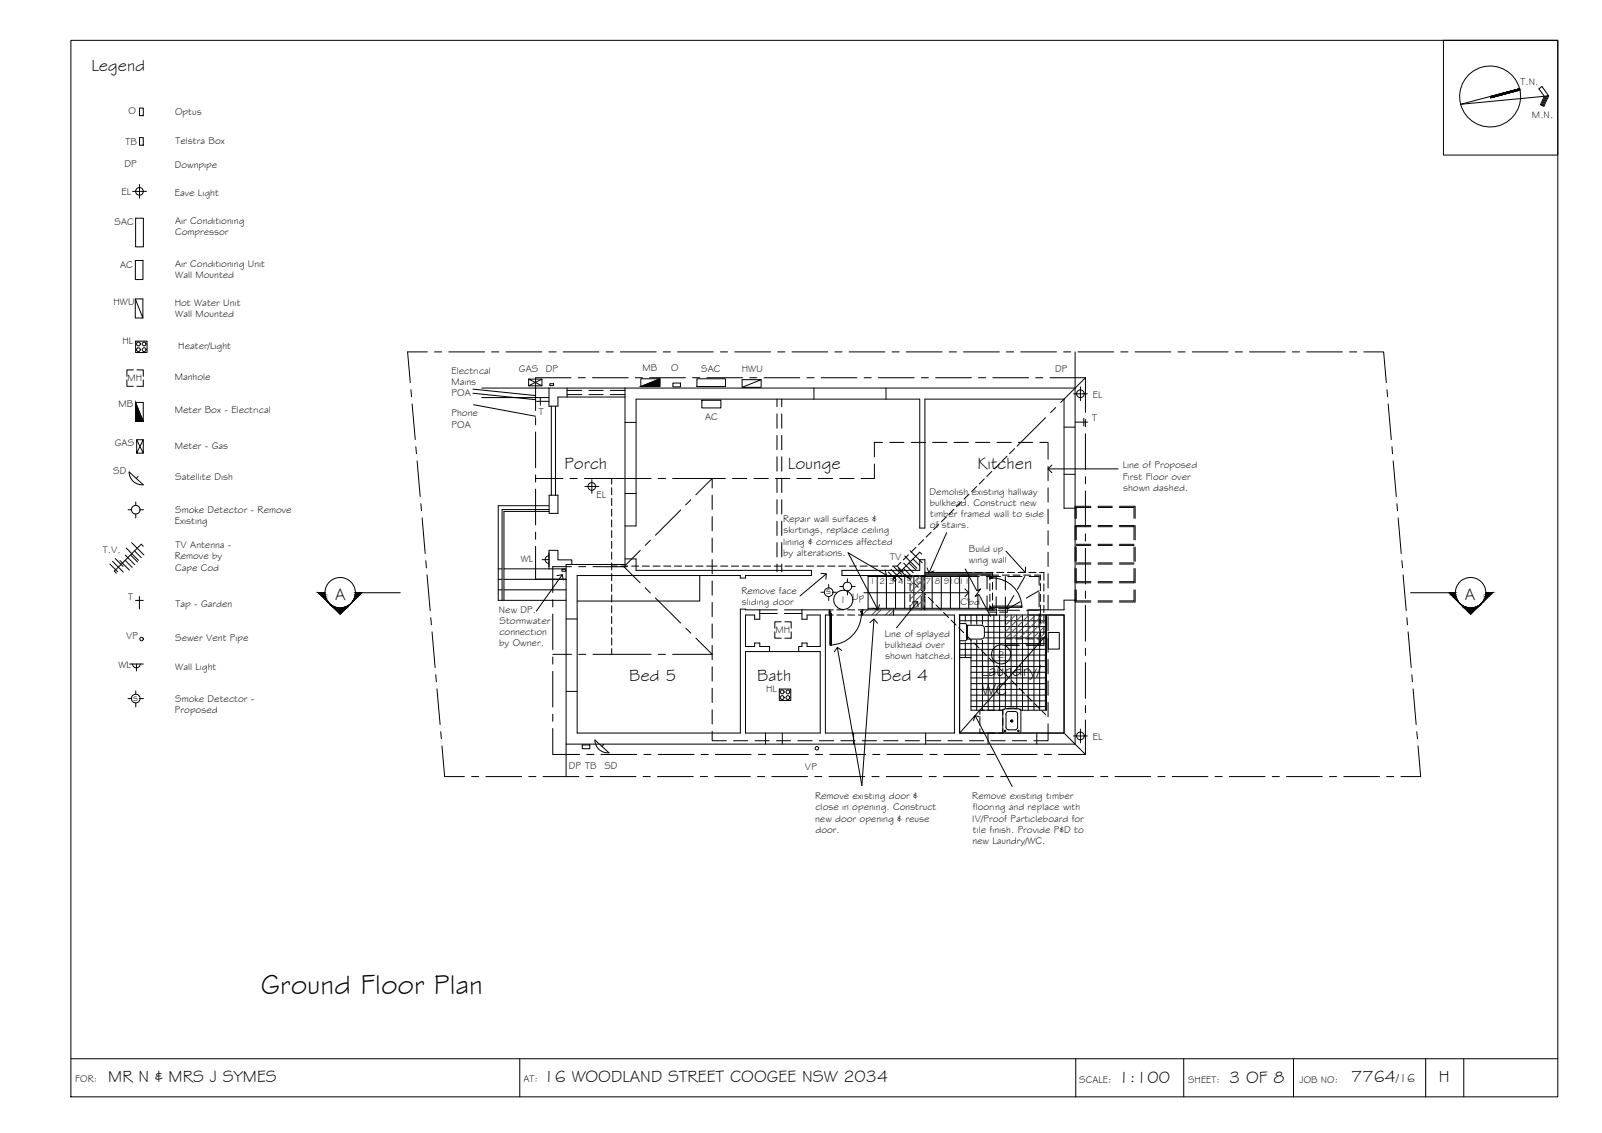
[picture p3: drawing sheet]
<svg xmlns="http://www.w3.org/2000/svg" width="420mm" height="297mm" viewBox="0 0 420 297" stroke-linecap="round" stroke-linejoin="round" font-family="sans-serif">
<!-- layer: TILES -->
<g fill="none" stroke="#000" stroke-width=".26">
<path d="M251.6 162.7h22.8M251.6 164.2h22.9M251.7 165.7h22.8M251.7 167.2h22.8M251.7 168.7h22.8M251.7 170.2h22.8M251.7 171.7h22.8M251.7 161.2h27.4v31h-27.4zM251.7 161.2v11.2M253.2 161.2v11.2M254.7 173.2h19.8M254.7 174.7h19.8"/>
<path d="M254.7 176.2h19.8M254.7 177.7h19.8M254.7 179.2h19.8M254.7 161.2v11.2M256.2 161.2v25M257.7 161.2v25M259.2 161.2v25M260.7 161.2v25M262.2 161.2v25M263.7 161.2v25M265.2 161.2v25M266.7 161.2v25"/>
<path d="M268.2 161.2v25M269.7 161.2v25M271.2 161.2v25M272.7 161.2v25M274.2 161.2v25M254.7 180.7h19.8M254.7 182.2h19.8M254.7 183.7h19.8M254.7 185.2h19.8"/>
</g>
<!-- layer: BORDER -->
<g fill="none" stroke="#000" stroke-width=".26">
<path d="M18.6 10.6h390v277h-390zM378.6 10.6h30v30.1h-30zM398.6 23.3l-15.5 4 23.1-2.2-1.8-2.4-.8 .6 1.4 1.9-1 2.2 .9 .5 1.3-2.8M398.7 23.6l-7.8 2M405.3 25.2l-1.1 2.4M405.6 25.2l-1.1 2.5M405.9 25.2l-1.2 2.6M18.6 277.6h390M136.3 277.6v10M282.1 277.6v10M310.5 277.6v10M339.2 277.6v10"/>
<path d="M373.9 277.6v10M383.9 277.6v10"/>
<circle cx="390.8" cy="25.3" r="8"/>
</g>
<!-- layer: SERVICES -->
<g fill="none" stroke="#000" stroke-width=".26">
<path d="M36.6 36.1h1v2h-1zM36.6 28.3h1v2h-1zM34.8 50.2h3.6M35.6 57.2h2v7.5h-2zM36.6 48.4v3.6M35.5 78.4l2 5v-5h-2v5h2M35.5 68.3h2v5h-2zM33.3 99.6v1.7h1.7M35 97h-1.7v1.7M35.6 89.4h3v3h-3zM35.9 97h1.7v1.7M37.6 99.6v1.7h-1.7"/>
<path d="M138.6 99.4l3.5 1.7v-1.7h-3.5v1.7M142.1 99.4l-3.5 1.7h3.5M173.1 99.3h-5v2l5-2v2h-5M182.8 99.3h7.5v2h-7.5zM199.6 99.5v2.1h-5v-2.1h5l-5 2.1M35.5 105.5v5h2.1l-2.1-5h2.1v5M35.8 115.3l1.8 3.5v-3.5M35.8 118.8l1.8-3.5h-1.8v3.5h1.8M124 102l16.5 1.7M124 103.1l16.5 1.7M124.2 106.1l16.3 3M140.7 105.2h3.3"/>
<path d="M141.7 104.2v2M144.2 100.6h1v.5h-1zM176.5 100.4h2v1h-2zM184.1 104.9h5v2h-5zM281.6 103.2h3.6M282 110.7h3.3M283.4 101.4v3.6M284.3 109.7v2M33.6 133.6h.9M33.9 123.7l3.7 3.4a3.4 3.4 0 0 1-3.7-3.4zM35.6 131.6v.9M35.6 134.8v1"/>
<path d="M36.2 124.9l-.5 .5M36.7 133.6h.9M153.4 127.5h3.6M155.2 125.7v3.6M28.8 147.9l2.1 2M29.5 147.2l2.8 2.8M30.2 146.4l2.1 2.1M31.5 147l2.4 2.5M32.8 146.9l1.9 1.9M32.9 145.5l2.5 2.6M33.1 143.7l3.2 3.2M34.2 145.5l1.9 1.8"/>
<path d="M34.5 142.3l3.2 3.2M35.3 144.4l1.7 1.8M35.5 157.4h2.1M36.6 156.4v3.3M37.6 143.2l-.6-.5-7 7 .5 .6M142.2 146.7h1.8M144 145.7a1.01 1.01 0 0 0-1 1 1.01 1.01 0 0 0 1 1M144 144.9v3.6M147.4 149.3h1v.5h-1zM215.3 155.3h.9M217.3 153.3v.8M217.3 156.4v1"/>
<path d="M218.5 155.3h.9M220.2 153.8h.9M222.3 151.8v.8M222.3 154.9v1M223.4 153.8h.9M233 150l2 2M233.7 149.2l2.8 2.9M234.4 148.5l2 2.1M235.6 149.1l2.5 2.4M237 149l1.8 1.8M237 147.6l2.5 2.5M237.3 145.8l3.2 3.2"/>
<path d="M238.4 147.6l1.8 1.8M238.7 144.4l3.2 3.2M239.4 146.5l1.8 1.8M241.8 145.3l-.6-.5-7 7 .5 .6M34 174.1h3.6M34.8 174.1a1.01 1.01 0 0 0 1 1 1.01 1.01 0 0 0 1-1M35.8 174.1v1.8M203.2 165.6v1.7h1.7M204.9 163h-1.7v1.7M205.8 163h1.7v1.7M207.5 165.6v1.7h-1.7M33.6 183.1h.9"/>
<path d="M35.6 181.1v.9M35.6 184.3v1M36.7 183.1h.9M152.7 195.3h2v1h-2zM156 194l3.7 3.4a3.4 3.4 0 0 1-3.7-3.4zM158.4 195.1l-.5 .6M204.4 180.7h3v3h-3zM281.6 192.9h3.6M283.4 191.1v3.6"/>
<circle cx="36.6" cy="50.2" r="1.01"/>
<circle cx="36.3" cy="90.2" r=".5"/>
<circle cx="36.3" cy="91.7" r=".5"/>
<circle cx="37.8" cy="90.2" r=".5"/>
<circle cx="37.8" cy="91.7" r=".5"/>
<circle cx="283.4" cy="103.2" r="1.01"/>
<circle cx="35.6" cy="133.6" r="1.13"/>
<circle cx="155.2" cy="127.5" r="1.01"/>
<circle cx="217.3" cy="155.3" r="1.13"/>
<circle cx="222.2" cy="153.8" r="1.13"/>
<circle cx="37.1" cy="167.5" r=".46"/>
<circle cx="35.6" cy="183.1" r="1.13"/>
<circle cx="205.1" cy="182.9" r=".5"/>
<circle cx="205.1" cy="181.4" r=".5"/>
<circle cx="206.6" cy="181.4" r=".5"/>
<circle cx="206.6" cy="182.9" r=".5"/>
<circle cx="214.2" cy="196.2" r=".46"/>
<circle cx="283.4" cy="192.9" r="1.01"/>
</g>
<!-- layer: EXISTING -->
<g fill="none" stroke="#000" stroke-width=".26">
<path d="M282 92.3v102.8h-133.5M126.4 101.7h155.6M126.4 104.2h17.6M144 101.7v4.8h2.3v-2.4h17.6M144.6 106.5v23.3M145.7 106.5v23.3M148.7 101.7v2.4M163.9 110.7h2.9M163.9 101.7v46.3M213.5 101.7v2.9M232.4 101.7v2.9M279.1 112h2.9"/>
<path d="M144 132.6h-13.3v24.8h17.8M144 133.6h-12.3v23.8M144 134.1h-11.8v23.3M144 129.8h2.3v4.8h-2.3zM163.9 129.4h2.9M279.1 124.3h2.9M282 133.2h-2.9v-28.6h-36.5v33.8h-1.4v-33.8h-74.4v33.3h-2.9M130.7 149.1h1M130.7 151.9h1M130.7 154.6h1M132.2 149.1h16.3M132.2 151.9h16.3"/>
<path d="M132.2 154.6h16.3M144 144.3v4.8M144 144.3h2.3v2.5h3.7v1.2h13.9M163.9 146.5h2.9v3h46v1.4h-17.3v.6h-1.3v-.6h-42.8v41.3h42.8v-32.5h1.3v.2h3.8v2.4h-1.4v-1.1h-2.4v8.3h2.4v-.9h1.4v.9h2.5v1.3M163.9 148h-15.4v55.6M218.6 159.9h-8.3v2.4h1.4v-1.1h3.4v8.3h-3.4v-.9h-1.4v.9h-.8v1.3M219.5 159.9h1.8M220.8 149.5h20.4v-2.8h1.4v4.2h-21.8zM222.3 159.9h1.9M225.1 159.9h1M282 157.3h-2.9v2.6h-9.5v1.3h9.5v31h-27.4v-31h9.6v-1.3h-26.9v1.3h15.9v31h-33.8v-31h2.1M148.5 162.3h2.9"/>
<path d="M195.5 170.8h19.6v21.4h-19.6zM219.5 161.2h1.8M222.3 161.2h1.9M225.1 161.2h1M148.5 181.3h2.9M200.8 192.2v2.9M205.2 192.2v2.9M223.9 192.2v2.9M242.8 192.2v2.9M259.1 192.2v2.9M271.9 192.2v2.9"/>
</g>
<!-- layer: ROOFPLAN EXIST. -->
<g fill="none" stroke="#000" stroke-width=".26">
<path d="M149.8 99h-9.3v8.6M151.6 99h1.9M155.4 99h9.4M166.6 99h1.9M170.4 99h9.4M181.6 99h1.9M185.4 99h9.4M196.6 99h1.9M200.4 99h9.4M211.6 99h1.9M215.4 99h9.4M226.6 99h1.9"/>
<path d="M230.4 99h9.4M241.6 99h1.9M245.4 99h9.4M256.6 99h1.9M260.4 99h9.4M271.6 99h1.9M275.4 99h9.3M284.7 99v9.1M284.7 99l-6.5 6.5M140.5 109.5v1.9M140.5 113.3v9.3M264.1 119.6l-1.3 1.3"/>
<path d="M266.1 117.6l-1.3 1.3M274.2 109.5l-7.5 7.5M276.9 106.8l-1.4 1.4M284.7 110v1.9M284.7 113.7v9.4M140.5 124.5v1.9M140.5 128.2v9.4M140.5 139.5v1.9M140.5 125.4h7.1M149.5 125.4h1.9M153.3 125.4h7.1v1.5M160.4 127.9v1.8"/>
<path d="M160.4 130.7v1.9M160.4 133.5v1.9M160.4 136.3v1.9M160.4 139.1v1.9M244.2 139.5l-1.3 1.3M246.2 137.5l-1.3 1.3M248.2 135.5l-1.3 1.3M250.2 133.5l-1.3 1.3M252.2 131.5l-1.3 1.4M254.2 129.6l-1.4 1.3M256.1 127.6l-1.3 1.3M258.1 125.6l-1.3 1.3"/>
<path d="M260.1 123.6l-1.3 1.3M262.1 121.6l-1.3 1.3M284.7 125v1.8M284.7 128.7v9.4M284.7 140v1.9M140.5 143.2v8.6h8M145 157.2v1.9M149.9 148.6h-4.9v6.8M151.8 148.6h1.8M155.5 148.6h4.9M160.4 141.9v1.9M160.4 144.7v1.9"/>
<path d="M160.4 147.5v1.9M160.4 150.4v1.8M160.4 153.2v1.9M160.4 156v1.9M160.4 158.8v1.9M160.4 148.4h1.5M162.8 148.4h1.9M165.6 148.4h1.9M168.5 148.4h1.8M171.3 148.4h1.8M174.1 148.4h1.8M176.9 148.4h1.9"/>
<path d="M179.7 148.4h1.9M182.5 148.4h1.9M185.3 148.4h2.8M189 148.4h1.9M191.8 148.4h1.9M194.6 148.4h1.9M197.4 148.4h1.9M200.3 148.4h1.8M203.1 148.4h1.8M205.9 148.4h1.9M208.7 148.4h1.9M211.5 148.4h1.9"/>
<path d="M214.3 148.4h1.9M217.1 148.4h1.9M219.9 148.4h1.9M222.8 148.4h1.8M225.6 148.4h1.8M228.4 148.4h1.9M231.2 148.4h1.9M235.3 148.4l1.6 1.6M236.3 147.4l-1 1h-1.3M237.5 150.6l1.4 1.4M238.3 145.5l-1.4 1.3M239.5 152.6l1.3 1.4"/>
<path d="M240.2 143.5l-1.3 1.3M241.5 154.6l1.3 1.3M242.2 141.5l-1.3 1.3M243.5 156.6l1.3 1.3M245.5 158.6l1.3 1.3M284.7 143.7v9.4M284.7 155v1.9M284.7 158.7v9.4M145 161v9.4M145 172.2v1.9M145 176v9.4M145 171.5h4.9"/>
<path d="M151.8 171.5h1.8M160.4 161.6v1.9M160.4 164.4v1.9M160.4 167.2v1.9M160.4 170v1.5h-4.9M247.5 160.6l1.3 1.3M249.5 162.6l1.3 1.3M251.4 164.6l1.4 1.3M253.4 166.6l1.3 1.3M255.4 168.5l1.3 1.4M257.4 170.5l1.3 1.3M259.4 172.5l1.3 1.3"/>
<path d="M261.4 174.5l1.3 1.3M263.4 176.5l1.3 1.3M265.4 178.5l1.3 1.3M284.7 170v1.8M284.7 173.7v9.4M145 187.2v1.9M145 191v6.8h7M153.9 197.8h1.9M157.6 197.8h9.4M168.9 197.8h1.9M172.6 197.8h9.4M183.9 197.8h1.9"/>
<path d="M187.6 197.8h9.4M198.9 197.8h1.9M202.6 197.8h9.4M213.9 197.8h1.9M217.6 197.8h9.4M228.9 197.8h1.9M232.6 197.8h9.4M243.9 197.8h1.9M247.6 197.8h9.4M258.9 197.8h1.9M262.6 197.8h9.4M267.3 180.5l1.4 1.3"/>
<path d="M269.3 182.4l1.4 1.4M271.3 184.4l1.4 1.4M273.3 186.4l11.4 11.4M273.9 197.8h1.9M277.6 197.8h7.1M284.7 185v1.9M284.7 188.7v9.1"/>
</g>
<!-- layer: HATCH -->
<g fill="#545454" stroke="#545454" stroke-width=".26">
<path d="M242.6 150.1l11.4 .7-.4-.7zM242.6 150.1l11.4 .7h-11.4z"/>
<path d="M253.6 150.1l6.7 .7v-.7zM253.6 150.1l6.7 .7h-6.3z"/>
<path d="M259.6 150.8l.7 .3v-.3zM259.6 150.8l.7 .3h-.7z"/>
<path d="M259.6 151.1l.7 .2v-.2zM259.6 151.1l.7 .2h-.7z"/>
</g>
<g fill="none" stroke="#545454" stroke-width=".26">
<path d="M226.5 159.9l-.4 .3M227.5 159.9l-1.4 1.3M230 159.9l-1.3 1.3M231 159.9l-1.3 1.3M233.6 159.9l-1.4 1.3M239.6 150.9l-.9 .9M241.4 150.9l-2.7 2.7M242.4 151.6l-3.7 3.8M242.4 153.4l-3.7 3.7M242.4 155.2l-3.7 3.7M242.4 156.9l-2.9 3M242.4 158.7l-1.2 1.2"/>
<path d="M234.4 160.1l-1.2 1.1M264.6 161.2l-.9 1M266.3 161.2l-2.6 2.7M268.1 161.2l-4.4 4.5M269.9 161.2l-6.2 6.2M271.6 161.2l-6.2 6.3M273.4 161.2l-6.2 6.3M273.8 162.7l-4.9 4.8M273.8 164.4l-3.1 3.1M273.8 166.2l-1.3 1.3"/>
</g>
<!-- layer: STAIRS -->
<g fill="none" stroke="#000" stroke-width=".26">
<path d="M227.7 151.1h29.1M227.7 159.5h33.2M227.7 150.9v9M230.1 151.1v8.4M232.5 151.1v8.4M234.9 151.1v8.4M237.3 151.1v8.4M239.7 151.1v8.4M242.1 151.1v8.4M244.5 151.1v8.4M246.9 151.1v8.4M249.3 151.1v8.4"/>
<path d="M251.7 151.1v8.4M254.1 151.1v8.4M256.5 151.1v3.5M256.5 156v3.5M258.7 151.1h3.7M258.9 151.1v3.3M258.9 156.2v3.3M258.9 160h1.9M261.3 151.1v3.5M261.3 156.5v3.4M261.8 160h1.9M261.9 159.5h2.3v1h-2"/>
<path d="M263.7 151.1v3.5M263.7 156.5v7.2M264.2 160h3.2M264.3 151.1h3.8M265.9 156.1l-1.9 3.4M267.5 157.8l-3.3 1.9M268.8 151.1l-2 3.4M269.3 160h3.2M269.9 151.1h2.6v2.3M272.5 155.3v3.8M272.5 154.9l-3.3 1.9M272.9 159.9v3.7"/>
<path d="M259.2 160.5h2M263.7 168.8h3.5M263.7 165.5v3.7h3.6M272.5 166.6v2.2h-3.5M272.5 160.9v3.8M272.9 165.5v3.7h-3.7"/>
</g>
<!-- layer: 0.13 -->
<g fill="none" stroke="#000" stroke-width=".26">
<path d="M148.7 102.4h3.9M148.7 103.5h3.9M154.5 102.4h3.7M154.5 103.5h3.7M160.1 102.4h3.8M160.1 103.5h3.8M203.8 104.6v2M203.8 108.5v3.8M203.8 114.1v3.8M203.8 119.8v3.7M205 104.6v2M205 108.5v3.8"/>
<path d="M205 114.1v3.8M205 119.8v3.7M203.8 125.4v3.7M203.8 131v3.8M203.8 136.6v3.8M205 125.4v3.7M205 131v3.8M205 136.6v3.8M282 137.8v3.7M282.3 138.1h3.8M286.1 132.7h-4.1v3.2M286.1 133h-3.8v2.9"/>
<path d="M286.1 137.8h-3.8v3.7M288 132.7h3.7M288 133h3.7M288 137.8h3.7M288 138.1h3.7M293.6 132.7h4.1v3.2M293.6 133h3.8v2.9M293.6 137.8h3.8v3.7M293.6 138.1h3.8M297.7 137.8v3.7M183.5 150.9v6.7h-32.1M199.3 159.9h4.6"/>
<path d="M203.8 142.3v3.7M203.8 147.9v2M205 142.3v3.7M205 147.9v2M205.7 159.9h4.6M241.6 150.9v3.5M241.6 156.3v3.6M242.6 150.9v3.5M242.6 156.3v3.6M253.1 149.2l3.1 5.7 1-.5-1.4 2 .9-.5 3.1 5.7M260.3 151.5a7.7 7.7 0 0 1 7.7 7.7M282 154.7v3.1h4.1"/>
<path d="M282 143.4v3.8M282 149v3.8M282.3 154.7v2.8h3.8M282.3 143.4v3.8M282.3 149v3.8h3.8M282.3 152.5h3.8M282.3 147.6h3.8M282.3 147.9h3.8M282.3 142.7h3.8M282.3 143h3.8M288 157.8h3.7M288 157.5h3.7"/>
<path d="M288 152.5h3.7M288 152.8h3.7M288 147.6h3.7M288 147.9h3.7M288 142.7h3.7M288 143h3.7M293.6 152.5h3.8M293.6 147.6h3.8M293.6 147.9h3.8M293.6 142.7h3.8M293.6 143h3.8M297.4 154.7v2.8h-3.8"/>
<path d="M297.4 143.4v3.8M297.4 149v3.8h-3.8M297.7 154.7v3.1h-4.1M297.7 143.4v3.8M297.7 149v3.8M199.3 160.8h4.6M205.7 160.8h4.6M217.5 160.2h.4l-.2 .7h-.2zM217.5 160.2v.7M217.7 160.9v8.2h.4v-8.2h-.4h.4v8.2h-.4zM225.8 160.2h.3v.7h-.2zM225.9 160.9a8.2 8.2 0 0 1-8.2 8.2"/>
<path d="M226.1 160.2v.7M279.1 161.2l-27.4 31"/>
</g>
<!-- layer: BOUNDARY -->
<g fill="none" stroke="#000" stroke-width=".26">
<path d="M112.1 92.3h-5.2l.7 8M114 92.3h1.8M117.7 92.3h9.4M129 92.3h1.8M132.7 92.3h9.4M144 92.3h1.8M147.7 92.3h9.4M159 92.3h1.8M162.7 92.3h9.4M174 92.3h1.8M177.7 92.3h9.4M189 92.3h1.8"/>
<path d="M192.7 92.3h9.4M204 92.3h1.8M207.7 92.3h9.4M219 92.3h1.8M222.7 92.3h9.4M234 92.3h1.8M237.7 92.3h9.4M248.9 92.3h1.9M252.7 92.3h9.4M264 92.3h1.8M267.7 92.3h9.4M279 92.3h1.8"/>
<path d="M282.7 92.3h9.4M293.9 92.3h1.9M297.7 92.3h9.4M309 92.3h1.8M312.7 92.3h9.4M324 92.3h1.8M327.7 92.3h9.4M338.9 92.3h1.9M342.7 92.3h9.4M354 92.3h1.8M357.7 92.3h5.2l.7 8M107.8 102.2l.1 1.8"/>
<path d="M108.1 105.9l.8 9.3M109.1 117.1l.1 1.9M363.8 102.2l.1 1.8M364.1 105.9l.8 9.3M365.1 117.1l.1 1.9M109.4 120.8l.8 9.4M110.4 132.1l.1 1.8M110.7 135.8l.8 9.3M365.4 120.8l.8 9.4M366.4 132.1l.1 1.8M366.7 135.8l.8 9.3M111.7 147l.1 1.9"/>
<path d="M112 150.7l.8 9.4M367.7 147l.1 1.9M368 150.7l.8 9.4M113 161.9l.1 1.9M113.3 165.7l.8 9.3M114.3 176.9l.2 1.8M369 161.9l.1 1.9M369.3 165.7l.8 9.3M370.3 176.9l.1 1.8M114.6 180.6l.8 9.4M115.6 191.8l.1 1.9M115.9 195.6l.7 8h5.2"/>
<path d="M370.6 180.6l.8 9.4M371.6 191.8l.2 1.9M371.9 195.6l.7 8h-5.2M123.7 203.6h1.8M127.4 203.6h9.4M138.7 203.6h1.9M142.4 203.6h9.4M153.7 203.6h1.9M157.4 203.6h9.4M168.7 203.6h1.8M172.4 203.6h9.4M183.7 203.6h1.9"/>
<path d="M187.4 203.6h9.4M198.7 203.6h1.9M202.4 203.6h9.4M213.7 203.6h1.8M217.4 203.6h9.4M228.7 203.6h1.9M232.4 203.6h9.4M243.7 203.6h1.9M247.4 203.6h9.4M258.7 203.6h1.8M262.4 203.6h9.4M273.7 203.6h1.9"/>
<path d="M277.4 203.6h9.4M288.7 203.6h1.9M292.4 203.6h9.4M303.7 203.6h1.8M307.4 203.6h9.4M318.7 203.6h1.9M322.4 203.6h9.4M333.7 203.6h1.8M337.4 203.6h9.4M348.7 203.6h1.8M352.4 203.6h9.4M363.7 203.6h1.9"/>
</g>
<!-- layer: SECTION POINT -->
<g fill="#000" stroke="#000" stroke-width=".26">
<path d="M86 157.8l.4 .4zM86.8 158.6l.5 .3zM91.6 158.6l.4-.4zM92.4 157.8l-.4 .4zM382.5 157.8l.4 .4zM382.9 158.2l.4 .4zM387.6 158.9l.6-.3zM388.9 157.8l-.4 .4zM87.6 159.4h3.3l-1.7 1.7zM384.1 159.4h3.3l-1.7 1.7z"/>
<path d="M83.6 155.4l.5 .5h1.1zM83.6 155.4h1.6v.5z"/>
<path d="M84.1 155.9l.5 .5h.8zM84.1 155.9h1.1l.2 .5z"/>
<path d="M84.6 156.4l.5 .5h.4zM84.6 156.4h.8l.1 .5z"/>
<path d="M85.1 156.9l.7 .5zM85.1 156.9h.4l.3 .5z"/>
<path d="M85.6 157.4l.4 .4zM85.6 157.4l.4 .4z"/>
<path d="M87.1 158.9l.2 .2h.5zM87.1 158.9l.7 .2z"/>
<path d="M86.8 158.6l.5 .3zM86.4 158.2l.4 .4z"/>
<path d="M87.3 159.1l1.1 .2zM87.3 159.1l1.1 .2z"/>
<path d="M87.5 159.3l1.4 .1zM87.5 159.3l1.4 .1z"/>
<path d="M89.5 159.4h1.4zM90.1 159.3h.9z"/>
<path d="M90.1 159.3h.9l-.4-.2zM90.6 159.1h.5l-.1 .2z"/>
<path d="M90.6 159.1h.5v-.2zM91.1 158.9h.3l-.3 .2z"/>
<path d="M91.1 158.9l.5-.3zM91.6 158.6l-.2 .3z"/>
<path d="M92.7 157.4l-.3 .4zM92.7 157.4h.2l-.5 .4z"/>
<path d="M92.9 156.9l-.2 .5h.2zM92.9 156.9h.4l-.4 .5z"/>
<path d="M93.1 156.4l-.2 .5h.4zM93.1 156.4h.7l-.5 .5z"/>
<path d="M93.2 155.9l-.1 .5h.7zM93.2 155.9h1.1l-.5 .5z"/>
<path d="M93.2 155.4v.5h1.1zM93.2 155.4h1.7l-.6 .5z"/>
<path d="M380.6 155.9l1.1-.5v.5zM380.1 155.4l.5 .5 1.1-.5z"/>
<path d="M381.1 156.4l.6-.5 .2 .5zM380.6 155.9l.5 .5 .6-.5z"/>
<path d="M381.9 156.4l.1 .5h-.4zM381.1 156.4l.5 .5 .3-.5z"/>
<path d="M382 156.9l.3 .5h-.2zM381.6 156.9l.5 .5-.1-.5z"/>
<path d="M382.3 157.4l.3 .4zM382.1 157.4l.4 .4-.2-.4z"/>
<path d="M383.3 158.6l.5 .3zM383.3 158.6l.3 .3z"/>
<path d="M383.8 158.9l.5 .2h-.5zM383.6 158.9l.2 .2v-.2z"/>
<path d="M384 159.3l.3-.2 .6 .2zM383.8 159.1l.2 .2 .3-.2z"/>
<path d="M384.1 159.4h1.3zM384 159.3h.9z"/>
<path d="M386 159.4l1.5-.1zM386 159.4l1.5-.1z"/>
<path d="M386.6 159.3l1-.2zM386.6 159.3l1-.2z"/>
<path d="M387.1 159.1l.8-.2-.3 .2zM387.1 159.1l.8-.2z"/>
<path d="M387.6 158.9l.6-.3zM388.1 158.6l.4-.4z"/>
<path d="M388.9 157.8l.5-.4zM389.2 157.4l-.3 .4 .5-.4z"/>
<path d="M389.2 157.4l.6-.5zM389.4 156.9l-.2 .5 .6-.5z"/>
<path d="M389.4 156.9l.9-.5-.5 .5zM389.6 156.4l-.2 .5 .9-.5z"/>
<path d="M389.6 156.4l1.2-.5-.5 .5zM389.7 155.9l-.1 .5 1.2-.5z"/>
<path d="M389.7 155.9l1.7-.5-.6 .5zM389.7 155.4v.5l1.7-.5z"/>
</g>
<g fill="none" stroke="#000" stroke-width=".26">
<path d="M85.2 155.4h-1.6l5.6 5.7 5.7-5.7M93.2 155.4h11.8M370 155.4h11.7M380.1 155.4l5.6 5.7 5.7-5.7h-1.7"/>
<circle cx="89.2" cy="155.4" r="4"/>
<circle cx="385.7" cy="155.4" r="4"/>
</g>
<!-- layer: 0 -->
<g fill="none" stroke="#000" stroke-width=".26">
<path d="M248.3 139.7l-4.6 10.5M274.9 122.9h18.4M275.9 121.9l-1 1 1 1M146.1 150.9l1.4-.2 .2 1.4M147.5 150.7l-6.8 9.5M215.3 150.3l1.4 .1-.1 1.5M216.7 150.4l-6.9 5.8M226.6 155.4h27.5M230.7 158.5l-.4 1.4-1.4-.4M232.1 149.4l.4 1.4-1.4 .3M232.5 150.8l-10.1-5.9 7.9 15M239.3 157.9l1.4-.2 .1 1.4"/>
<path d="M240.7 157.7l-5.6 6.9M243.1 148.9l.6 1.3 1.3-.5M253.1 154.4l1 1-1 1M263.8 144.5l5.1 5.6M269 148.7l-.1 1.4-1.4-.1M220.8 170.5l-1.2-.8-.8 1.2M228.1 163.2l1.1-.9 .9 1.1M229.2 162.3l-3.2 43.6-6.4-36.2M255.7 187.6l9.8 18.6M257.1 188l-1.4-.4-.4 1.3"/>
</g>
<!-- layer: SERVICES -->
<path d="M35.5 105.5l2.1 5h-2.1zM168.1 101.3l5-2v2z" fill="#000" stroke="#000" stroke-width=".26"/>
<!-- layer: NEWWORK -->
<path d="M217.5 159.9v1.3M226.1 159.9v1.3" fill="none" stroke="#000" stroke-width=".3"/>
<g fill="none" stroke="#000" stroke-width=".26">
<path d="M231.5 116h-2.2v3.8M233.3 116h3.8M239 116h3.7M244.6 116h3.8M250.2 116h3.8M255.8 116h3.8M261.5 116h3.7M267.1 116h3.8M272.7 116h2.2v4.4M186.8 129.8v3.8M186.8 135.4v3.8M190.2 125.4h-3.4v2.5"/>
<path d="M192.1 125.4h3.8M197.7 125.4h3.8M203.4 125.4h3.7M209 125.4h3.7M214.6 125.4h3.8M220.2 125.4h3.8M229.3 121.7v3.7h-3.4M274.9 122.3v3.7M274.9 127.9v3.7M274.9 133.5v3.8M274.9 139.1v3.8M186.8 141.1v3.7"/>
<path d="M186.8 146.7v3.7M186.8 152.3v3.8M186.8 157.9v3.8M226.1 159.9h8.3M238.7 150.9v1.2M238.7 153v1.9M238.7 155.9v1.8M238.7 158.7v1.2M242.4 150.9v1.2M242.4 153v1.9M242.4 155.9v1.8M242.4 158.7v1.2"/>
<path d="M242.6 150.8h13.8M242.6 150.1h12.2M255.8 150.1h1.8M257.3 150.8h2.3v1.3M258.6 150.1h1.9M259.6 159.4h.7M259.6 151.3h.7M259.6 153v1.9M259.6 155.8v1.9M259.6 158.6v1.3M260.3 150.8h1.6M260.3 150.1v1.6"/>
<path d="M260.3 152.6v1.9M260.3 155.5v1.8M260.3 158.3v1.6M261.4 150.1h1.9M262.9 150.8h1.8M264.2 150.1h1.9M265.7 150.8h1.8M267 150.1h1.9M268.5 150.8h1.8M269.8 150.1h1.9M271.3 150.8h1.6v1.3M272.6 150.1h1.2v2"/>
<path d="M272.9 153v1.9M272.9 155.8v1.9M272.9 158.6v1.3M273.8 153.1v1.9M273.8 155.9v1.9M273.8 158.7v1.9M274.9 144.8v3.7M274.9 150.4v3.7M274.9 156v3.8M186.8 163.6v3.7M186.8 169.2v3.7M186.8 174.8v3.8"/>
<path d="M226.1 161.2h8.3M263.7 166.2v1.3h1.7M263.7 161.2v1.3M263.7 163.4v1.9M266.4 167.5h1.9M269.2 167.5h1.9M272 167.5h1.8M273.8 161.5v1.9M273.8 164.3v1.9M273.8 167.1v2.1h-.9M274.9 161.6v3.8M274.9 167.3v3.7"/>
<path d="M274.9 172.9v3.7M274.9 178.5v3.8M186.8 191.7v2.5h3.7M186.8 180.4v3.8M186.8 186.1v3.7M192.4 194.2h3.7M198 194.2h3.8M203.6 194.2h3.8M209.3 194.2h3.7M214.9 194.2h3.7M220.5 194.2h3.8M226.1 194.2h3.8"/>
<path d="M231.8 194.2h3.7M237.4 194.2h3.7M243 194.2h3.8M248.6 194.2h3.8M254.3 194.2h3.7M259.9 194.2h3.7M265.5 194.2h3.8M267.7 186.2h6.8M274.9 189.8v4.4h-3.8M274.9 184.1v3.8"/>
</g>
<!-- layer: MASK -->
<g fill="#fff" stroke="#fff" stroke-width=".26">
<path d="M260.3 158.9v.3l7.7-.3zM260.3 159.2l7.7-.3v.3z"/>
<path d="M258.2 164.7v2.2zM258.2 164.6v2.3z"/>
<path d="M258.2 164.6v2.3zM258.2 164.5v2.4z"/>
<path d="M258.2 164.5l-.1 2.5zM258.1 164.4v2.6z"/>
<path d="M258.1 164.4v2.7zM258.1 164.4v2.7z"/>
<path d="M258.1 164.4v2.8zM258.1 164.3v2.9z"/>
<path d="M258.1 164.3l-.1 2.9zM258 164.3v2.9z"/>
<path d="M258 164.3v3zM258 164.2v3.1z"/>
<path d="M258 164.2l-.1 3.1zM257.9 164.2v3.1z"/>
<path d="M257.9 164.2v3.2zM257.9 164.1v3.3z"/>
<path d="M257.9 164.1l-.1 3.3zM257.8 164.1v3.3z"/>
<path d="M257.8 164.1v3.3zM257.8 164v3.4z"/>
<path d="M257.8 164l-.1 3.5zM257.7 164v3.5z"/>
<path d="M257.7 164v3.5zM257.7 164v3.5z"/>
<path d="M257.7 164l-.1 3.5zM257.6 163.9v3.6zM257.6 163.9v3.6zM257.6 163.9v3.6z"/>
<path d="M257.6 163.9l-.2 3.6h.2zM257.4 163.9h.2l-.2 3.6z"/>
<path d="M253.5 167.5h3.9v-3.6zM253.5 163.9h3.9l-3.9 3.6z"/>
<path d="M253.5 163.7v4.1zM253.5 163.7v4.1z"/>
<path d="M253.5 163.7v4.1zM253.5 163.7v4.1z"/>
<path d="M253.5 163.7l-.1 4.2zM253.4 163.6v4.3z"/>
<path d="M253.4 163.6v4.3zM253.4 163.6v4.3z"/>
<path d="M253.4 163.6v4.4zM253.4 163.5v4.5z"/>
<path d="M253.4 163.5l-.1 4.5zM253.3 163.5v4.5z"/>
<path d="M253.3 163.5v4.5zM253.3 163.5v4.5z"/>
<path d="M253.3 163.5l-.1 4.5zM253.2 163.5v4.5z"/>
<path d="M253.2 163.5l-1.5 4.5h1.5zM251.7 163.5h1.5l-1.5 4.5z"/>
<path d="M263 185.9v6.3h4.7zM263 185.9h4.7v6.3z"/>
<path d="M263.4 185.9h3.9zM263.5 185.9h3.8z"/>
<path d="M263.5 185.9h3.7zM263.6 185.9h3.6z"/>
<path d="M263.6 185.9h3.5zM263.7 185.8l3.4 .1z"/>
<path d="M264.1 185.8h2.6zM264.6 185.7l2.1 .1z"/>
<path d="M264.6 185.7h1.6zM265.1 185.6l1.1 .1z"/>
<path d="M274.5 161.2l4.6 31v-31zM274.5 161.2l4.6 31h-4.6z"/>
</g>
<path d="M260.3 158.9h7.7v.3h-7.7zM253.4 163.6l-1.7-.1v4.5h1.5l.3-.5h3.9a.75 .75 0 0 0 .8-.7M253.4 163.6l.1 .3h3.9a.75 .75 0 0 1 .8 .8M258.2 164.7v2.1M274.5 161.2h4.6v31h-4.6zM263.4 185.9h-.4v6.3h4.7v-6.3h-.4M264.1 185.8a6.7 6.7 0 0 1 3.2 .1M264.1 185.8l-.7 .1" fill="none" stroke="#fff" stroke-width=".26"/>
<!-- layer: DOORS -->
<path d="M259.6 159.1l.7 .1v.2h-.7zM259.6 151.3h.7v.2l-.7 .2zM260.3 158.9h7.7v.3h-7.7z" fill="none" stroke="#000" stroke-width=".26"/>
<!-- layer: WETAREA FIXTURES -->
<g fill="none" stroke="#000" stroke-width=".26">
<path d="M251.7 163.5h1.5l.3 .2v4l-.3 .3h-1.5zM251.7 172.4h3v13.8h8.3v1.1M253.5 163.9h3.9a.75 .75 0 0 1 .8 .8M253.7 163.9v3.6M258.2 166.8a.75 .75 0 0 1-.8 .7h-3.9M258.2 164.7v2.1M274.9 165.8h2.9v4.4h-2.9zM257 191.1v1.1h1.1M257 188.2v1.9M258.1 186.2h-1.1v1.1M259.1 192.2h1.8M263 191.1v1.1h-1.1"/>
<path d="M263 188.2v1.9M263.4 185.9h3.9M263.4 185.9h-.4v6.3h4.7v-6.3h-.4M263.8 190.6a.71 .71 0 0 0 .7 .7h1.7a.71 .71 0 0 0 .7-.7M263.8 187.2a.71 .71 0 0 1 .7-.7h1.7a.67 .67 0 0 1 .7 .7M263.8 187.2v3.4M264.1 185.8l1.5-.2 1.1 .2M266.9 187.2v3.4M274.5 186.2v-25h4.6v31h-4.6"/>
<circle cx="263.6" cy="191.6" r=".18"/>
<circle cx="265.4" cy="189" r=".22"/>
<circle cx="265.4" cy="189" r=".29"/>
<circle cx="267.1" cy="191.6" r=".18"/>
</g>
<!-- layer: ROOFPLAN NEW -->
<g fill="none" stroke="#000" stroke-width=".26">
<path d="M160.4 125.4h10.4M172.7 125.4h1.8M176.4 125.4h10.4l-4.3 4.3M178.5 133.7l-6.6 6.6M181.2 131l-1.4 1.4M160.4 148.6h4.1M167.9 144.3l-4.3 4.3 4.3 4.2M169.2 154.1l1.3 1.3M170.6 141.6l-1.4 1.4M171.9 156.8l6.6 6.6M160.4 171.5h10.4M172.7 171.5h1.8"/>
<path d="M179.9 164.7l1.3 1.3M182.5 167.3l4.3 4.2h-10.4"/>
</g>
<!-- layer: BORDER -->
<g fill="#000" stroke="#000" stroke-width=".26">
<path d="M390.8 25.3l7.8-2zM390.8 25.4l7.8-2.1v.3z"/>
<path d="M390.8 25.4l.1 .2 7.7-2zM390.9 25.6l7.8-2z"/>
</g>
<!-- layer: TEXT -->
<g fill="none" stroke="#000" stroke-width=".26">
<circle cx="221.2" cy="157.3" r="2.51"/>
<circle cx="262.6" cy="171.6" r="2.51"/>
</g>
<text font-size="7.5" x="68.4" y="260.5">Ground Floor Plan</text>
<g font-size="4.5">
<text x="24" y="18.6">Legend</text>
<text x="148" y="122.9">Porch</text>
<text x="206.7" y="122.9">Lounge</text>
<text x="256.4" y="122.9">Kitchen</text>
<text x="87.9" y="157.3">A</text>
<text x="384.2" y="157.3">A</text>
<text x="165" y="178.5">Bed 5</text>
<text x="198.6" y="178.5">Bath</text>
<text x="231" y="178.5">Bed 4</text>
<text x="257.3" y="177.1">Laundry/</text>
<text x="257.5" y="182.1">WC</text>
<text x="28.4" y="283.6">MR N &amp; MRS J SYMES</text>
<text x="142.6" y="283.6">16 WOODLAND STREET COOGEE NSW 2034</text>
<text x="293.3" y="283.9">1:100</text>
<text x="322.3" y="283.9">3 OF 8</text>
<text x="354.4" y="283.8">7764</text>
<text x="377.3" y="283.7">H</text>
</g>
<text font-size="3.2" x="366.2" y="283.8">/16</text>
<g font-size="2.6">
<text x="398.8" y="22.2">T.N.</text>
<text x="33.7" y="30">O</text>
<text x="45.9" y="30.1">Optus</text>
<text x="401.8" y="31">M.N.</text>
<text x="32.9" y="37.9">TB</text>
<text x="46" y="37.8">Telstra Box</text>
<text x="32.6" y="43.9">DP</text>
<text x="45.8" y="44.2">Downpipe</text>
<text x="31.9" y="51.2">EL</text>
<text x="45.9" y="51.4">Eave Light</text>
<text x="30.1" y="58.9">SAC</text>
<text x="45.9" y="58.6">Air Conditioning</text>
<text x="45.9" y="61.5">Compressor</text>
<text x="31.5" y="70.2">AC</text>
<text x="45.9" y="69.9">Air Conditioning Unit</text>
<text x="46" y="72.8">Wall Mounted</text>
<text x="29.7" y="80.1">HWU</text>
<text x="45.8" y="80.2">Hot Water Unit</text>
<text x="46" y="83.1">Wall Mounted</text>
<text x="32.1" y="90.2">HL</text>
<text x="46.7" y="91.5">Heater/Light</text>
<text x="33.4" y="99.9">MH</text>
<text x="45.8" y="99.5">Manhole</text>
<text x="118.4" y="100.9">Mains</text>
<text x="118.4" y="98">Electrical</text>
<text x="136.1" y="97.5">GAS</text>
<text x="143.1" y="97.5">DP</text>
<text x="168.5" y="97.4">MB</text>
<text x="176.1" y="97.4">O</text>
<text x="183.9" y="97.4">SAC</text>
<text x="194.5" y="97.5">HWU</text>
<text x="276.7" y="97.5">DP</text>
<text x="31" y="106.7">MB</text>
<text x="118.4" y="103.8">POA</text>
<text x="286.6" y="104.3">EL</text>
<text x="45.8" y="108.3">Meter Box - Electrical</text>
<text x="118.4" y="109.1">Phone</text>
<text x="118.4" y="112.1">POA</text>
<text x="141.3" y="108.8">T</text>
<text x="184.9" y="110.1">AC</text>
<text x="286.4" y="110.5">T</text>
<text x="30.1" y="117">GAS</text>
<text x="45.8" y="117.7">Meter - Gas</text>
<text x="29.7" y="124.3">SD</text>
<text x="45.9" y="125.8">Satellite Dish</text>
<text x="294.5" y="122.8">Line of Proposed</text>
<text x="294.5" y="125.7">First Floor over</text>
<text x="156.5" y="130.5">EL</text>
<text x="243.8" y="129.7">Demolish existing hallway</text>
<text x="294.6" y="128.6">shown dashed.</text>
<text x="45.9" y="137.4">Existing</text>
<text x="45.9" y="134.5">Smoke Detector - Remove</text>
<text x="205.4" y="136.9">Repair wall surfaces &amp;</text>
<text x="243.8" y="132.6">bulkhead. Construct new</text>
<text x="244" y="135.6">timber framed wall to side</text>
<text x="46" y="143.7">TV Antenna -</text>
<text x="205.4" y="142.8">lining &amp; cornices affected</text>
<text x="205.5" y="139.8">skirtings, replace ceiling</text>
<text x="243.9" y="138.5">of stairs.</text>
<text x="27" y="144.9">T.V.</text>
<text x="45.8" y="146.6">Remove by</text>
<text x="45.9" y="149.6">Cape Cod</text>
<text x="136.6" y="147.4">WL</text>
<text x="205.4" y="145.7">by alterations.</text>
<text x="233.5" y="146.9">TV</text>
<text x="254.1" y="144.7">Build up</text>
<text x="254.1" y="147.6">wing wall</text>
<text x="194.5" y="155.7">Remove face</text>
<text x="216.7" y="155.8">s</text>
<text x="33.6" y="157.3">T</text>
<text x="46" y="159">Tap - Garden</text>
<text x="130.9" y="160.7">New DP.</text>
<text x="194.5" y="158.6">sliding door</text>
<text x="220.3" y="158.1">1</text>
<text x="223.5" y="157.2">Up</text>
<text x="252" y="158.7">C'bd</text>
<text x="33.1" y="167.4">VP</text>
<text x="131" y="166.5">connection</text>
<text x="131" y="163.6">Stormwater</text>
<text x="203.4" y="165.9">MH</text>
<text x="232.1" y="166.9">Line of splayed</text>
<text x="45.9" y="168.2">Sewer Vent Pipe</text>
<text x="130.9" y="169.5">by Owner.</text>
<text x="232.1" y="169.8">bulkhead over</text>
<text x="232.2" y="172.7">shown hatched.</text>
<text x="261.7" y="172.4">2</text>
<text x="31.1" y="175">WL</text>
<text x="46" y="175.7">Wall Light</text>
<text x="34.9" y="183.7">s</text>
<text x="46" y="184.1">Smoke Detector -</text>
<text x="200.9" y="181.5">HL</text>
<text x="45.9" y="187">Proposed</text>
<text x="286.6" y="194">EL</text>
<text x="149.2" y="201.5">DP TB</text>
<text x="158.5" y="201.5">SD</text>
<text x="211.1" y="201.8">VP</text>
<text x="213.8" y="209.5">Remove existing door &amp;</text>
<text x="255" y="209.5">Remove existing timber</text>
<text x="213.8" y="215.4">new door opening &amp; reuse</text>
<text x="213.9" y="212.5">close in opening. Construct</text>
<text x="255" y="215.4">IV/Proof Particleboard for</text>
<text x="255.2" y="212.5">flooring and replace with</text>
<text x="213.9" y="218.3">door.</text>
<text x="255" y="221.3">new Laundry/WC.</text>
<text x="255.2" y="218.3">tile finish. Provide P&amp;D to</text>
<text x="19.7" y="283.8">FOR:</text>
<text x="137.3" y="283.6">AT:</text>
<text x="283" y="283.9">SCALE:</text>
<text x="311.6" y="283.9">SHEET:</text>
<text x="340.8" y="283.9">JOB NO:</text>
</g>
<g font-size="2.2">
<text x="228.1" y="153">1</text>
<text x="230.6" y="153">2</text>
<text x="233.1" y="153">3</text>
<text x="235.6" y="153">4</text>
<text x="237.9" y="153">5</text>
<text x="240.3" y="153">6</text>
<text x="242.7" y="153">7</text>
<text x="245.2" y="153">8</text>
<text x="247.5" y="153">91011</text>
</g>
</svg>
